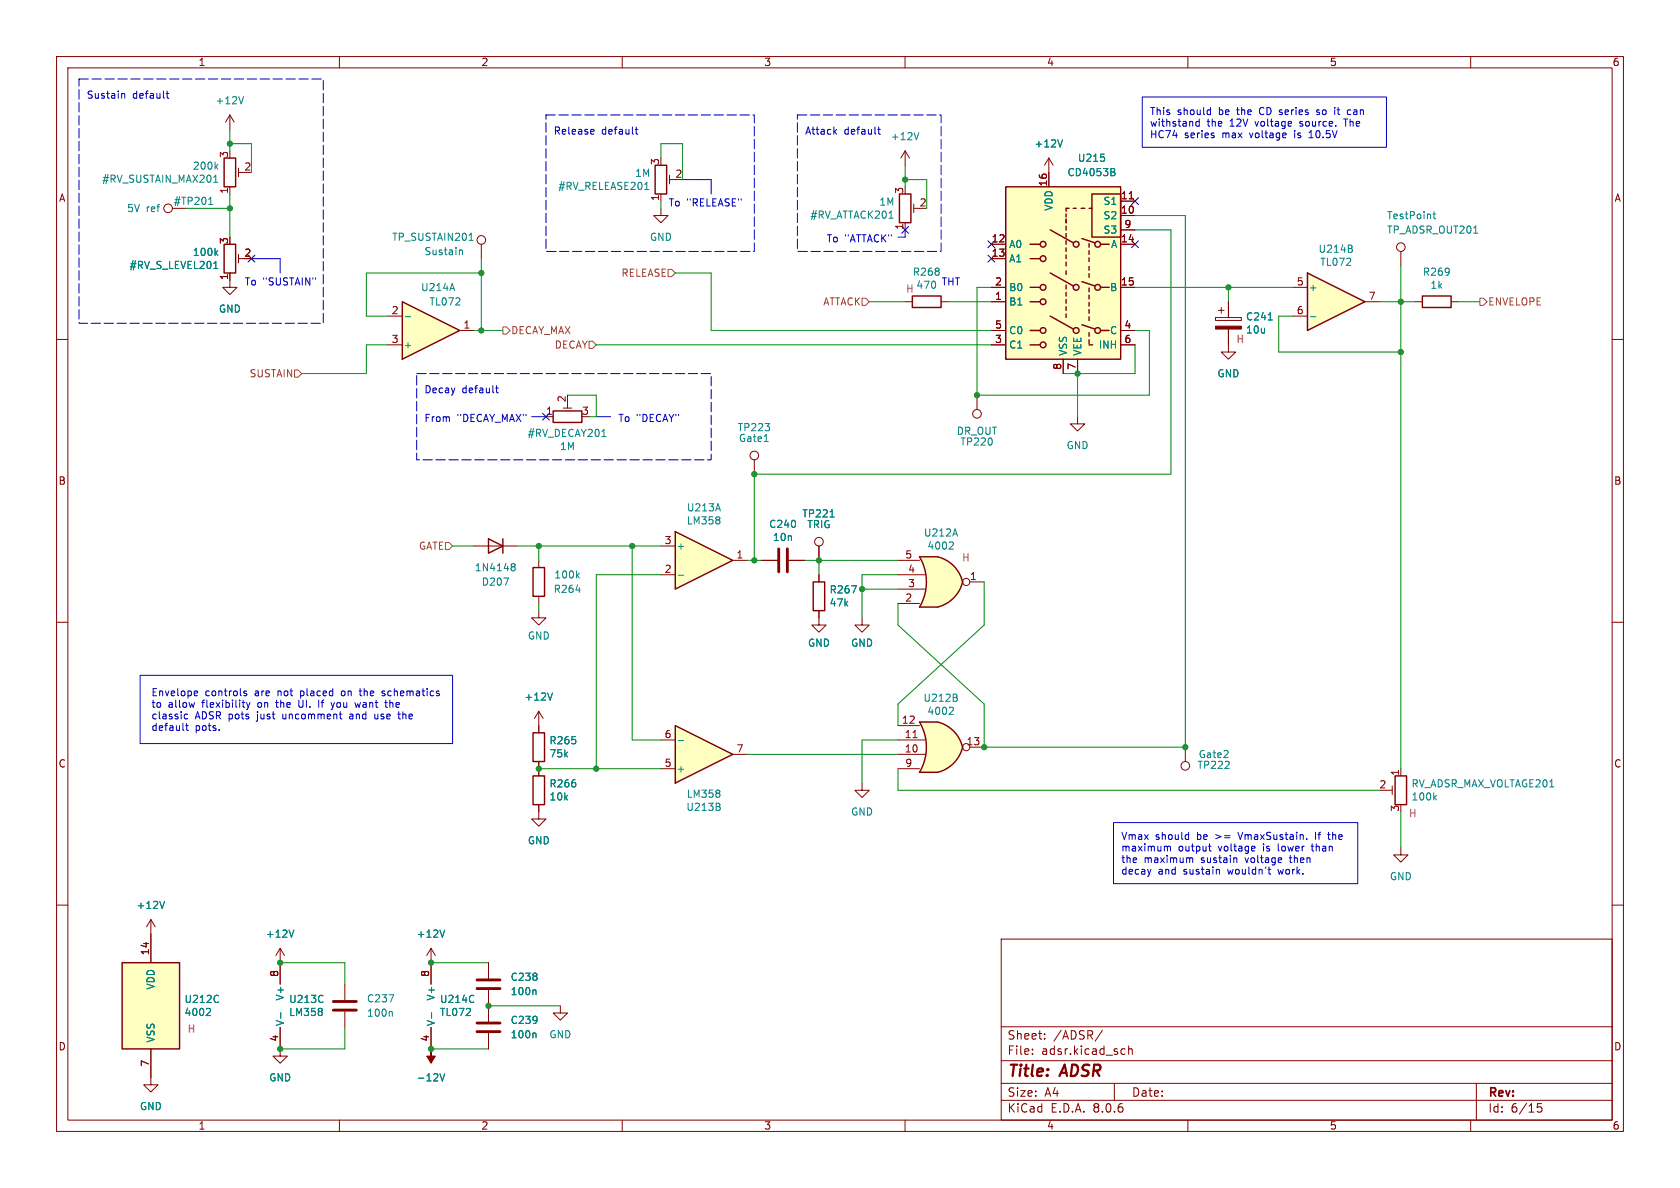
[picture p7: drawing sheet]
<svg xmlns="http://www.w3.org/2000/svg" width="297mm" height="210mm" viewBox="0 0 297 210" stroke-linecap="round" stroke-linejoin="round" font-family="sans-serif">
<g fill="none" stroke="#840000" stroke-width=".18">
<path d="M10 10h277v190h-277zM12 12h273v186h-273zM60 10v2M110 10v2M160 10v2M210 10v2M260 10v2M185.4 27.9l-.7 1.3M185.4 27.9v2.6M185.4 27.9l.8 1.3M10 60h2M160 53.3h1.3"/>
<path d="M166.4 53.3h1.2M285 60h2M172.7 69.9v2.5M190.5 73.7v1.2h1.3l-1.3 1.3-1.3-1.3h1.3M133.3 81.3v2.5M134.6 99.1h2.8M139.4 99.1h2.8M10 110h2M285 110h2M10 160h2M285 160h2M177 166h108v32h-108z"/>
<path d="M60 198v2M110 198v2M160 198v2M177 194.5h108M177 191.5h108M177 187.5h108M177 181.5h108M182.5 186.3v.1M182.5 185.5v.1M184.7 183.6v.1M184.7 182.8v.1M194.9 182.1l-1.3 2"/>
<path d="M197 191.5v3M198.5 185.4l.4 .1M198.9 186.3l-.4 .1M199.5 185.5l.2-.1 .4 .1 .1 .9M199.5 184.9v1.5M210 198v2M260 198v2M261 191.5v6.5M272.5 195.1h-.7l-.1 .7 .3-.1h.5l.1 .3-.1 .5-.2 .1-.6-.1"/>
<circle cx="172.7" cy="73.2" r=".76"/>
<circle cx="133.3" cy="80.5" r=".76"/>
</g>
<path d="M187.8 24.7l-.4 1.3M135.1 78h.7" fill="none" stroke="#008484" stroke-width=".18"/>
<path d="M161.3 52.3h5.1v2.1h-5.1z" fill="none" stroke="#840000" stroke-width=".25"/>
<path d="M137.7 97v4.1M139.2 97v4.1" fill="none" stroke="#840000" stroke-width=".51"/>
<path d="M119.4 94l10.1 5.1-10.1 5z" fill="#ffffc2"/>
<path d="M119.4 94l10.1 5.1-10.1 5z" fill="none" stroke="#840000" stroke-width=".25"/>
<path d="M116.8 96.5h2.6M129.5 99.1h2.6M116.8 101.6h2.6" fill="none" stroke="#840000" stroke-width=".18"/>
<path d="M126.9 89l.5 1.3M127.2 91.5v.3M127.2 92v.5M119.9 101.7h1" fill="none" stroke="#008484" stroke-width=".18"/>
<path d="M177.8 33h20.3v30.5h-20.3z" fill="#ffffc2"/>
<g fill="none" stroke="#840000" stroke-width=".25">
<path d="M115.8 29.2h2.1v5.1h-2.1zM159 34.3h2v5.1h-2zM177.8 33h20.3v30.5h-20.3zM188.5 37.8v.6M188.5 38.7v.7M189 36.8h-.5v.5M189.7 36.8h.5M191.1 36.8h.7M192.5 36.8h.5M193 34.3h5.1v7.6h-5.1zM182.1 58.4h1.8M182.1 50.8h1.8"/>
<path d="M182.1 43.2h1.8M182.1 53.3h1.8M182.1 45.7h1.8M185.7 55.9l4 2.3M185.7 48.3l4 2.2M185.7 40.6l4 2.3M188.5 40v.6M188.5 41.3v.6M188.5 42.5v.7M188.5 43.8v.7M188.5 45.1v.6M188.5 46.4v.6"/>
<path d="M188.5 47.9v.6M188.5 50.4v.7M188.5 51.7v.6M188.5 53v.6M188.5 54.2v.7M188.5 55.5v.6M191.3 57.4l2.2 .8M191.3 49.8l2.2 .7M191.3 42.2l2.2 .7M192.5 43.1v.6M192.5 44.3v.7M192.5 45.6v.6"/>
<path d="M192.5 47.1v.7M192.5 48.4v.6M192.5 50.9v.7M192.5 52.2v.6M192.5 53.5v.6M192.5 54.7v.7M192.5 56v.6M192.5 58.8v.6M194.6 58.4h1.5M194.6 50.8h1.5M194.6 43.2h1.5M97.8 72.6h5.1v2.1h-5.1z"/>
<path d="M182.1 61h1.8M192.5 61h.7M192.5 60.1v.6"/>
<circle cx="184.4" cy="43.2" r=".51"/>
<circle cx="184.4" cy="45.7" r=".51"/>
<circle cx="184.4" cy="58.4" r=".51"/>
<circle cx="184.4" cy="50.8" r=".51"/>
<circle cx="184.4" cy="53.3" r=".51"/>
<circle cx="190.2" cy="50.8" r=".51"/>
<circle cx="190.2" cy="43.2" r=".51"/>
<circle cx="190.2" cy="58.4" r=".51"/>
<circle cx="194.1" cy="58.4" r=".51"/>
<circle cx="194.1" cy="50.8" r=".51"/>
<circle cx="194.1" cy="43.2" r=".51"/>
<circle cx="184.4" cy="61" r=".51"/>
</g>
<g fill="none" stroke="#840000" stroke-width=".18">
<path d="M116.8 36.8v1.3h1.3l-1.3 1.3-1.2-1.3h1.2M116.8 34.3v1.3M118.4 31v1.5M118.4 31.8h1M160 26.7l-.7 1.2M160 26.7v2.5M160 39.4v1.2M160 26.7l.8 1.2M161.5 36.1v1.5M161.5 36.8h1.1M185.4 30.5v2.5M198.1 38.1h2.6"/>
<path d="M198.1 35.6h2.6M199.6 35.1h.8M175.3 53.3h2.5M175.3 43.2h2.5M175.3 45.7h2.5M175.3 50.8h2.5M175.3 58.4h2.5M198.1 43.2h2.6M198.1 50.8h2.6M198.1 58.4h2.6M198.1 40.6h2.6M96.5 73.7h1.3"/>
<path d="M99.6 72.1h1.5M100.3 71.1v1M175.3 61h2.5M188 63.5v2.5M190.5 63.5v2.5M198.1 61h2.6"/>
</g>
<path d="M114 33.5h.7M157.2 38.6h.7M162.4 23.4l-.4 1.3M195.2 27.9v.5M196.8 29.8l.3 .2-.3 .4 .3 .1v.3l-.2 .3h-.5M106.4 77.2h.7" fill="none" stroke="#008484" stroke-width=".18"/>
<path d="M165.8 127.6a6 6 0 0 1 4.4 4.5l-5.9 1.4z" fill="#ffffc2" stroke="#ffffc2" stroke-width=".18"/>
<path d="M162.6 127.6h3.1M162.6 136.5h3.1" fill="none" stroke="#ffffc2" stroke-width=".18"/>
<path d="M162.6 127.6h3.1v8.9h-3.1a8.8 8.8 0 0 0 0-8.9z" fill="#ffffc2"/>
<path d="M164.3 130.6l5.9 1.5a6.1 6.1 0 0 1-4.4 4.4z" fill="#ffffc2" stroke="#ffffc2" stroke-width=".18"/>
<path d="M165.7 127.6h-3.1a8.7 8.7 0 0 1 0 8.9h3.1M165.8 127.6a6 6 0 0 1 4.4 4.5M170.2 132.1a6.1 6.1 0 0 1-4.4 4.4" fill="none" stroke="#840000" stroke-width=".25"/>
<g fill="none" stroke="#840000" stroke-width=".18">
<path d="M85.1 43.2v2.5M158.7 133.4h4.9M158.7 130.8h4.9M158.7 128.3h3.9M158.7 135.9h3.9M161.4 130.4h.7M171.4 132.1h2.6"/>
<circle cx="85.1" cy="42.4" r=".76"/>
<circle cx="170.8" cy="132.1" r=".63"/>
</g>
<path d="M81.3 44.2h.4l.1 .8M82.9 42.5h.8M168.3 125l.2 .3v.3l-.7 .7h.7M168.9 123.3l.3 .2v.4l-.2 .1M169.1 122.8l.1 .1-.1 .3" fill="none" stroke="#008484" stroke-width=".18"/>
<path d="M71.1 53.3l10.2 5.1-10.2 5.1z" fill="#ffffc2"/>
<path d="M39.6 43.2h2.1v5.1h-2.1zM71.1 53.3l10.2 5.1-10.2 5.1zM143.8 102.9h2v5.1h-2z" fill="none" stroke="#840000" stroke-width=".25"/>
<path d="M40.6 48.3v1.2M42.2 45v1.5M42.2 45.7h1M68.6 55.9h2.5M81.3 58.4h2.5M68.6 61h2.5M144.8 101.6v1.3M144.8 108v1.2" fill="none" stroke="#840000" stroke-width=".18"/>
<path d="M37.8 47.5h.7M38 46.4l.1-.2v1.3M38.1 44.7l.4 .5M38.5 44.3l-.5 .5M71.6 56h1M79.9 50.1l.5 1.3M150.5 103.6h.9l-.6 1.2" fill="none" stroke="#008484" stroke-width=".18"/>
<path d="M165.8 98.4a6 6 0 0 1 4.4 4.5l-5.9 1.4z" fill="#ffffc2" stroke="#ffffc2" stroke-width=".18"/>
<path d="M162.6 98.4h3.1M162.6 107.3h3.1" fill="none" stroke="#ffffc2" stroke-width=".18"/>
<path d="M162.6 98.4h3.1v8.9h-3.1a8.8 8.8 0 0 0 0-8.9z" fill="#ffffc2"/>
<path d="M164.3 101.4l5.9 1.5a6.1 6.1 0 0 1-4.4 4.4z" fill="#ffffc2" stroke="#ffffc2" stroke-width=".18"/>
<path d="M39.6 27.9h2.1v5.1h-2.1zM165.7 98.4h-3.1a8.7 8.7 0 0 1 0 8.9h3.1M165.8 98.4a6 6 0 0 1 4.4 4.5M170.2 102.9a6.1 6.1 0 0 1-4.4 4.4" fill="none" stroke="#840000" stroke-width=".25"/>
<g fill="none" stroke="#840000" stroke-width=".18">
<path d="M40.6 20.3l-.7 1.3M40.6 20.3v2.6M40.6 33v1.3M40.6 20.3l.8 1.3M42.2 29.7v1.5M42.2 30.5h1M40.6 49.5v1.3h1.3l-1.3 1.3-1.2-1.3h1.2M158.7 99.1h3.9M144.8 109.2v1.3h1.2l-1.2 1.3-1.3-1.3h1.3M152.4 109.2v1.3h1.3l-1.3 1.3-1.3-1.3h1.3M158.7 106.7h3.9M158.7 104.1h4.9"/>
<path d="M158.7 101.6h4.9M171.4 102.9h2.6M152.4 138.4v1.3h1.3l-1.3 1.3-1.3-1.3h1.3"/>
<circle cx="29.7" cy="36.8" r=".76"/>
<circle cx="170.8" cy="102.9" r=".63"/>
</g>
<path d="M43.1 17.1l-.5 1.3M36.9 36.1h.7M37 35.2l.3-.3v1.2M37.8 32.2h.7M38 31.1l.1-.1v1.2M38.1 29.4l.4 .5M38.5 29.1l-.5 .5M168.3 95.8l.2 .2v.3l-.7 .8h.7M168.8 93.5l.5 1.3" fill="none" stroke="#008484" stroke-width=".18"/>
<path d="M119.4 128.3l10.1 5.1-10.1 5z" fill="#ffffc2"/>
<path d="M119.4 128.3l10.1 5.1-10.1 5z" fill="none" stroke="#840000" stroke-width=".25"/>
<path d="M116.8 135.9h2.6M116.8 130.8h2.6M129.5 133.4h2.6" fill="none" stroke="#840000" stroke-width=".18"/>
<path d="M119.9 130.9h1M127.2 139.8v.3M127 142.6l.3 .2v.3l-.2 .2M127.2 142l.1 .2-.1 .3M127.2 140.3v.5" fill="none" stroke="#008484" stroke-width=".18"/>
<path d="M231.1 48.3l10.2 5-10.2 5.1z" fill="#ffffc2"/>
<path d="M231.1 48.3l10.2 5-10.2 5.1zM251.5 52.3h5v2.1h-5z" fill="none" stroke="#840000" stroke-width=".25"/>
<g fill="none" stroke="#840000" stroke-width=".18">
<path d="M214.9 56.1h4.6v.5h-4.6zM215.4 54.9h1M215.9 54.4v1M217.2 58.2v4h1.2l-1.2 1.3-1.3-1.3h1.3M217.2 53.3v2.8M228.6 50.8h2.5M228.6 55.9h2.5M241.3 53.3h2.5M247.6 44.5v2.5M250.2 53.3h1.3M256.5 53.3h1.3M144.8 96.5v2.6"/>
<circle cx="247.6" cy="43.7" r=".76"/>
<circle cx="144.8" cy="95.8" r=".76"/>
</g>
<path d="M253.3 37.8h.5M253.5 37.4v1.1l.3 .2M224.2 56.6h.7M231.7 56h.9M238.8 43.9l.3 .3-.1 .3-.1 .1M238.9 43.4l.1 .2-.1 .3M260.5 41.2h.7M146.7 91.4h.8" fill="none" stroke="#008484" stroke-width=".18"/>
<path d="M214.9 57.7h4.6v.5h-4.6z" fill="#840000" stroke="#840000" stroke-width=".18"/>
<path d="M21.6 170.2h10.1v15.2h-10.1z" fill="#ffffc2"/>
<path d="M86.4 95.3l2.5 1.2-2.5 1.3zM88.9 95.3v2.5M94.2 100.3h2.1v5.1h-2.1zM94.2 137.2h2.1v5h-2.1zM94.2 129.5h2.1v5.1h-2.1zM246.6 137.2h2.1v5h-2.1zM21.6 170.2h10.1v15.2h-10.1z" fill="none" stroke="#840000" stroke-width=".25"/>
<g fill="none" stroke="#840000" stroke-width=".18">
<path d="M185.4 30.5v2.5M198.1 38.1h2.6M198.1 35.6h2.6M199.6 35.1h.8M40.6 48.3v1.2M175.3 53.3h2.5M175.3 43.2h2.5M175.3 45.7h2.5M175.3 50.8h2.5M175.3 58.4h2.5M198.1 43.2h2.6M198.1 50.8h2.6"/>
<path d="M198.1 58.4h2.6M198.1 40.6h2.6M217.2 53.3v2.8M217.2 58.2v2.8M175.3 61h2.5M188 63.5v2.5M190.5 63.5v2.5M198.1 61h2.6M83.8 96.5h7.6M95.2 99.1v1.2M134.6 99.1h2.8M139.4 99.1h2.8"/>
<path d="M144.8 96.5v2.6M95.2 108v1.2h1.3l-1.3 1.3-1.2-1.3h1.2M95.2 105.4v1.3M144.8 101.6v1.3M144.8 108v1.2M95.2 125.7v3.8M95.2 134.6v2.6M95.2 125.7l-.7 1.3M95.2 125.7l.8 1.3M209.5 132.1v2.5M245.1 139.7h1M246.1 138.9v1.6"/>
<path d="M247.6 135.9v1.3M95.2 142.2v2.6h1.3l-1.3 1.3-1.2-1.3h1.2M247.6 149.9v1.2h1.3l-1.3 1.3-1.2-1.3h1.2M26.7 162.6v7.6M26.7 162.6l-.8 1.2M26.7 162.6l.7 1.2M49.5 167.6v6.4M49.5 167.6l-.7 1.3M49.5 167.6l.8 1.3M61 174v2.8M61 178.8v2.8M76.2 167.6v6.4"/>
<path d="M76.2 167.6l-.8 1.3M76.2 167.6l.8 1.3M86.4 170.2v2.8M86.4 175v5.6M99.1 177.8v1.3h1.2l-1.2 1.2-1.3-1.2h1.3M26.7 185.4v6.4h1.2l-1.2 1.2-1.3-1.2h1.3M49.5 181.6v5.1h1.3l-1.3 1.3-1.2-1.3h1.2M76.2 181.6v3.8M86.4 182.6v2.8"/>
<circle cx="209.5" cy="135.4" r=".76"/>
</g>
<g fill="none" stroke="#008484" stroke-width=".18">
<path d="M187.8 24.7l-.4 1.3M195.2 27.9v.5M196.8 29.8l.3 .2-.3 .4 .3 .1v.3l-.2 .3h-.5M37.8 47.5h.7M38 46.4l.1-.2v1.3M38.1 44.7l.4 .5M38.5 44.3l-.5 .5M224.2 56.6h.7M90.5 99.7l.3-.1 .2 .2 .1 .1-.3 .3M146.7 91.4h.8M89.1 102.2h.8l-.5 1.2M90.5 100.1l.1 .1"/>
<path d="M90.6 100.2h.2M90.6 100.2h-.1M90.8 100.2l.3 .2-.1 .4-.2 .1-.3-.1M101.8 104.3h.8M102.1 101.7l.3 .5M102.4 101.3l-.5 .5M150.5 103.6h.9l-.6 1.2M97.7 122.5l-.5 1.3M29.1 159.3l-.4 1.3M253.6 140.9l.4 .5M254 140.6l-.5 .5M37 178.3l.2 .2v.3l-.8 .7h.8"/>
<path d="M38.5 176l.1 .1M38.6 177.1l-.1 .1M49.6 179v1M51.9 164.4l-.4 1.3M56.9 178.4v.3M56.9 178.9v.5M57 176l.1 .1M57.1 177.1l-.1 .1M68.8 175.8h.8l-.5 1.3M69.2 178.8l.2 .2v.6M76.3 179v1M78.6 164.4l-.4 1.3"/>
<path d="M83.7 176l.1 .1M83.8 177.1l-.1 .1M94.6 175l.2 .2v.6M77.8 189.8l.4 1.3 .4-1.3M94.6 182.6l.2 .2v.7"/>
</g>
<path d="M76.2 185.4v1.3h.8l-.8 1.3-.8-1.3h.8z" fill="#840000" stroke="#840000" stroke-width=".18"/>
<path d="M58.9 178.6h4.1M58.9 177h4.1M84.3 174.8h4.1M84.3 173.2h4.1M84.3 182.4h4.1M84.3 180.8h4.1" fill="none" stroke="#840000" stroke-width=".51"/>
<path d="M88.9 57.8h.6l.7 .6-.7 .7h-.6zM118.1 47.6h.6l.7 .7-.7 .6h-.6zM152.4 52.7h.6l.7 .6-.7 .7h-.6zM261.6 52.7h.7l.6 .6-.6 .7h-.7zM52.1 65.4h.6l.6 .6-.6 .7h-.6zM104.1 60.3h.7l.6 .7-.6 .6h-.7zM78.7 95.9h.7l.6 .6-.6 .7h-.7z" fill="none" stroke="#848400" stroke-width=".18"/>
<g fill="none" stroke="#0000c2" stroke-width=".18">
<path d="M21.6 16.6h.4l.1 .8M29.4 16.5h.5M29.6 16.1v1.1l.3 .2M201.9 17.1h43.2v8.9h-43.2zM213.6 19.4l.4 .1M214 19v1.3M233.1 19.4l-.3 .2v.2h.3M236.4 19.4h.5M238.4 19.4l.4 .1M104.6 22.9h.4v.3l-.6 .1M105 23.7h-.4M112.3 22.9h.5"/>
<path d="M112.5 22.4v1.1l.3 .2M120.6 31.8h5.1v2.5M147.5 23.2l.4 .5M147.9 22.9l-.5 .5M155.2 22.9h.4M155.3 22.4v1.1l.3 .2M212 21v1.3M212 21.5h-.4l-.2 .2 .1 .5h.5M214 20.2l-.4 .1M214.6 24v.3M231.4 24.4h.7M231.7 23.3l-.3 .1"/>
<path d="M232.8 20.2l.3 .1M238.8 20.2l-.4 .1M44.4 45.7h5.1v2.6M160 40.6v1.3h-1.3M87.6 68.6h.5M87.8 68.2v1.1l.3 .1M94 73.7h2.5M105.4 73.7h2.5M24.8 119.4h55.2v12h-55.2zM32.8 128.3h.5M33 127.9v1l.3 .2M33.2 126.3l-.4-.1-.2 .3 .1 .5h.5"/>
<path d="M34.4 124.2l-.3 .8M34.5 122.1l.4 .1v.2l-.6 .2M34.9 122.9l-.4 .1M38.7 129v.1M42.8 124.2h.5M43 125h.3M43.6 122.2l-.3-.1-.2 .2 .1 .2 .4 .1v.3h-.5M43.6 124.2l.3 .8M43.9 125l-.1 .3M44.2 124.2l-.3 .8M52.8 123.8v1l.3 .2M56.3 123.8v1.2"/>
<path d="M58.5 124.2l.3 .8M58.8 125l-.1 .3M59.1 124.2l-.3 .8M60 126.2h.5M60.2 127l.3 .1M60.5 122.2l-.2 .2 .2 .5M62 126.2l-.2 .1M62 126.6l-.2 .2 .2 .3M63.5 122.1h.5M63.7 121.7v1.1l.3 .2M63.7 124.2l-.2 .8-.3-.6-.2 .6M66.3 126.2v.7l.3 .2"/>
<path d="M68 122.2l-.3-.1-.2 .3 .6 .4M68 124.2h.5M68.1 122.8l-.2 .2-.4-.1M68.4 125h.1M68.9 123.8v1.2M69.1 124.2l-.2 .1M70.3 126.2h.5M70.5 125.8v1.1l.3 .2M196.8 145.4h43.2v10.8h-43.2zM203.5 153.7l-.3 .8M206.2 149.6l.2 .2M206.4 149.8v.6"/>
<path d="M206.4 149.8l.2-.2 .3 .1v.7M209.8 147.5l.3 .1M210.1 147.1v1.3M210.1 148.3l-.3 .1M210.4 151.7h.4l.1 .8M213.6 149.6h.5M213.8 149.2v1.1l.3 .1M215.4 153.7l.2 .2v.6M218.5 151.6l.2 .2v.7M218.8 147.1l.5 1.3M221.7 149.6l.2 .3-.6 .1M221.8 150.4h-.1"/>
<path d="M224.2 153.7h.4M224.3 154.3l.3 .2M231 148.3v.1M231.8 149.6h.5M232 149.2v1.2M232.6 147.1v1.3M234.7 147.5h.5M234.9 147.1v1.1l.3 .2"/>
</g>
<path d="M14 14h43.1v43.2h-43.1zM96.5 20.3h36.8v24.2h-36.8zM141 20.3h25.4v24.2h-25.4zM73.7 66h52v15.3h-52z" fill="none" stroke="#0000c2" stroke-width=".18" stroke-dasharray="1.7 .6"/>
<g fill="none" stroke="#008400" stroke-width=".18">
<path d="M33 36.8h7.6M40.6 22.9v3.8M40.6 34.3v7.6M40.6 25.4h3.8v5.1M116.8 27.9v-2.5h3.8v6.4M116.8 35.6v1.2M160 29.2v3.8M160 31.8h3.8v5M200.7 38.1h8.8v94h-35.5v-7.6l-15.3-14v-3.8M83.8 58.4h5.1M85.1 48.3h-20.3v7.6h3.8M85.1 45.7v12.7"/>
<path d="M119.4 48.3h6.3v10.1h49.6M153.7 53.3h6.3M167.6 53.3h7.7M175.3 50.8h-2.6v19.1h30.5v-11.5h-2.5M200.7 40.6h6.3v43.2h-73.7v15.3M200.7 50.8h27.9M217.2 50.8v2.5M228.6 55.9h-2.5v6.3h21.5M243.8 53.3h6.4M247.6 47v88.9M257.8 53.3h3.8M68.6 61h-3.8v5h-11.5"/>
<path d="M100.3 69.9h5.1v3.8h-1.3M105.4 61h69.9M190.5 66v7.7M200.7 61v5h-12.7M80 96.5h3.8M91.4 96.5h25.4M95.2 96.5v2.6M111.8 96.5v34.3h5M132.1 99.1h2.5M142.2 99.1h16.5M144.8 99.1v2.5M95.2 106.7v1.3"/>
<path d="M116.8 101.6h-11.4v34.3M152.4 104.1h6.3M158.7 101.6h-6.3v7.6M174 102.9v7.6l-15.3 14v3.8M95.2 135.9h21.6M132.1 133.4h26.6M158.7 130.8h-6.3v7.6M158.7 135.9v3.8h85.1M247.6 143.5v6.4M49.5 170.2h11.5v3.8M76.2 170.2h10.2M86.4 177.8h12.7"/>
<path d="M61 181.6v3.8h-11.5M76.2 185.4h10.2"/>
</g>
<g fill="none" stroke="#000084" stroke-width=".18">
<path d="M200.1 35l1.2 1.2M201.3 35l-1.2 1.2M43.8 45.1l1.3 1.2M45.1 45.1l-1.3 1.2M159.4 40l1.2 1.2M160.6 40l-1.2 1.2M174.7 45.1l1.2 1.2M174.7 42.6l1.2 1.2M175.9 45.1l-1.2 1.2M175.9 42.6l-1.2 1.2M200.1 42.6l1.2 1.2M201.3 42.6l-1.2 1.2"/>
<path d="M95.9 73.1l1.2 1.2M97.1 73.1l-1.2 1.2"/>
</g>
<g fill="#008400" stroke="#008400" stroke-width=".18">
<circle cx="133.3" cy="99.1" r=".46"/>
<circle cx="133.3" cy="83.8" r=".46"/>
<circle cx="152.4" cy="104.1" r=".46"/>
<circle cx="172.7" cy="69.9" r=".46"/>
<circle cx="144.8" cy="99.1" r=".46"/>
<circle cx="49.5" cy="185.4" r=".46"/>
<circle cx="105.4" cy="135.9" r=".46"/>
<circle cx="95.2" cy="135.9" r=".46"/>
<circle cx="76.2" cy="170.2" r=".46"/>
<circle cx="76.2" cy="185.4" r=".46"/>
<circle cx="111.8" cy="96.5" r=".46"/>
<circle cx="49.5" cy="170.2" r=".46"/>
<circle cx="86.4" cy="177.8" r=".46"/>
<circle cx="174" cy="132.1" r=".46"/>
<circle cx="247.6" cy="62.2" r=".46"/>
<circle cx="209.5" cy="132.1" r=".46"/>
<circle cx="247.6" cy="53.3" r=".46"/>
<circle cx="40.6" cy="25.4" r=".46"/>
<circle cx="40.6" cy="36.8" r=".46"/>
<circle cx="95.2" cy="96.5" r=".46"/>
<circle cx="85.1" cy="58.4" r=".46"/>
<circle cx="85.1" cy="48.3" r=".46"/>
<circle cx="217.2" cy="50.8" r=".46"/>
<circle cx="160" cy="31.8" r=".46"/>
<circle cx="190.5" cy="66" r=".46"/>
</g>
<g font-size="2.8" fill="#840000">
<text x="178" y="190.9">Title:</text>
<text x="187.7" y="190.9">ADSR</text>
</g>
<g font-size="2.1" fill="#840000">
<text x="178" y="184">Sheet:</text>
<text x="186.2" y="184">/ADSR/</text>
<text x="178" y="186.7">File:</text>
<text x="184.1" y="186.7">adsr.kicad_sch</text>
<text x="178" y="196.9">KiCad</text>
<text x="178" y="194.1">Size:</text>
<text x="184.7" y="194.1">A4</text>
<text x="185.7" y="196.9">E.D.A.</text>
<text x="193.3" y="196.9">8.0.6</text>
<text x="200" y="194.1">Date:</text>
<text x="263" y="194.3">Rev:</text>
<text x="263" y="196.9">Id:</text>
<text x="267.1" y="196.9">6/15</text>
</g>
<g font-size="1.8" fill="#840000">
<text x="35" y="11.9">1</text>
<text x="85" y="11.9">2</text>
<text x="135" y="11.9">3</text>
<text x="185" y="11.9">4</text>
<text x="235" y="11.9">5</text>
<text x="285" y="11.9">6</text>
<text x="40.4" y="28" transform="rotate(-90 40.4 28)">3</text>
<text x="116.6" y="29.3" transform="rotate(-90 116.6 29.3)">3</text>
<text x="10.3" y="35.9">A</text>
<text x="40.4" y="34.4" transform="rotate(-90 40.4 34.4)">1</text>
<text x="43.1" y="30.2">2</text>
<text x="116.6" y="35.6" transform="rotate(-90 116.6 35.6)">1</text>
<text x="119.3" y="31.5">2</text>
<text x="159.8" y="34.4" transform="rotate(-90 159.8 34.4)">3</text>
<text x="185.2" y="33.1" transform="rotate(-90 185.2 33.1)">16</text>
<text x="198.1" y="35.3">11</text>
<text x="285.3" y="35.9">A</text>
<text x="159.8" y="40.7" transform="rotate(-90 159.8 40.7)">1</text>
<text x="162.5" y="36.6">2</text>
<text x="198.1" y="37.8">10</text>
<text x="198.7" y="40.4">9</text>
<text x="40.4" y="43.3" transform="rotate(-90 40.4 43.3)">3</text>
<text x="43.1" y="45.5">2</text>
<text x="175.2" y="42.9">12</text>
<text x="175.2" y="45.5">13</text>
<text x="198.1" y="42.9">14</text>
<text x="40.4" y="49.6" transform="rotate(-90 40.4 49.6)">1</text>
<text x="175.8" y="53.1">1</text>
<text x="175.8" y="50.5">2</text>
<text x="198.1" y="50.5">15</text>
<text x="229.2" y="50.5">5</text>
<text x="241.9" y="53.1">7</text>
<text x="69.1" y="55.6">2</text>
<text x="81.8" y="58.2">1</text>
<text x="175.8" y="58.2">5</text>
<text x="198.7" y="58.2">4</text>
<text x="229.2" y="55.6">6</text>
<text x="69.1" y="60.7">3</text>
<text x="175.8" y="60.7">3</text>
<text x="187.7" y="65.5" transform="rotate(-90 187.7 65.5)">8</text>
<text x="190.2" y="65.5" transform="rotate(-90 190.2 65.5)">7</text>
<text x="198.7" y="60.7">6</text>
<text x="100.1" y="71.2" transform="rotate(-90 100.1 71.2)">2</text>
<text x="96.4" y="73.4">1</text>
<text x="102.8" y="73.4">3</text>
<text x="10.3" y="85.9">B</text>
<text x="285.3" y="85.9">B</text>
<text x="117.4" y="101.3">2</text>
<text x="117.4" y="96.3">3</text>
<text x="130.1" y="98.8">1</text>
<text x="159.9" y="98.8">5</text>
<text x="160.5" y="101.3">4</text>
<text x="159.9" y="106.4">2</text>
<text x="160.5" y="103.9">3</text>
<text x="171.4" y="102.6">1</text>
<text x="117.4" y="130.6">6</text>
<text x="159.3" y="128">12</text>
<text x="159.9" y="130.6">11</text>
<text x="170.8" y="131.8">13</text>
<text x="10.3" y="135.9">C</text>
<text x="117.4" y="135.6">5</text>
<text x="130.1" y="133.1">7</text>
<text x="159.9" y="133.1">10</text>
<text x="159.9" y="135.6">9</text>
<text x="247.4" y="137.2" transform="rotate(-90 247.4 137.2)">1</text>
<text x="285.3" y="135.9">C</text>
<text x="243.8" y="139.4">2</text>
<text x="247.4" y="143.6" transform="rotate(-90 247.4 143.6)">3</text>
<text x="26.4" y="169" transform="rotate(-90 26.4 169)">14</text>
<text x="49.3" y="172.8" transform="rotate(-90 49.3 172.8)">8</text>
<text x="75.9" y="172.8" transform="rotate(-90 75.9 172.8)">8</text>
<text x="10.3" y="185.9">D</text>
<text x="49.3" y="184.2" transform="rotate(-90 49.3 184.2)">4</text>
<text x="75.9" y="184.2" transform="rotate(-90 75.9 184.2)">4</text>
<text x="285.3" y="185.9">D</text>
<text x="26.4" y="188.7" transform="rotate(-90 26.4 188.7)">7</text>
<text x="35" y="199.9">1</text>
<text x="85" y="199.9">2</text>
<text x="135" y="199.9">3</text>
<text x="185" y="199.9">4</text>
<text x="235" y="199.9">5</text>
<text x="285" y="199.9">6</text>
</g>
<g font-size="1.8" fill="#0000c2">
<text x="15.2" y="17.5">Sustain</text>
<text x="23.4" y="17.5">default</text>
<text x="97.8" y="23.9">Release</text>
<text x="106.3" y="23.9">default</text>
<text x="142.2" y="23.9">Attack</text>
<text x="149.2" y="23.9">default</text>
<text x="203.2" y="20.4">This</text>
<text x="203.2" y="22.5">withstand</text>
<text x="208.1" y="20.4">should</text>
<text x="213.4" y="22.5">the</text>
<text x="215.6" y="20.4">be</text>
<text x="217.5" y="22.5">12V</text>
<text x="219" y="20.4">the</text>
<text x="222.2" y="22.5">voltage</text>
<text x="223.1" y="20.4">CD series</text>
<text x="230.3" y="22.5">source.</text>
<text x="233.6" y="20.4">so</text>
<text x="237" y="20.4">it</text>
<text x="238.3" y="22.5">The</text>
<text x="239.5" y="20.4">can</text>
<text x="203.2" y="24.5">HC74</text>
<text x="209.4" y="24.5">series</text>
<text x="216.2" y="24.5">max</text>
<text x="221.2" y="24.5">voltage</text>
<text x="229.3" y="24.5">is</text>
<text x="232.1" y="24.5">10.5V</text>
<text x="118.1" y="36.6">To &quot;RELEASE&quot;</text>
<text x="146" y="42.9">To &quot;ATTACK&quot;</text>
<text x="43.2" y="50.6">To &quot;SUSTAIN&quot;</text>
<text x="166.4" y="50.6">THT</text>
<text x="74.9" y="69.6">Decay</text>
<text x="81.7" y="69.6">default</text>
<text x="74.9" y="74.7">From</text>
<text x="80.8" y="74.7">&quot;DECAY_MAX&quot;</text>
<text x="109.2" y="74.7">To &quot;DECAY&quot;</text>
<text x="26.7" y="123.2">Envelope</text>
<text x="26.7" y="125.2">to</text>
<text x="29.7" y="125.2">allow</text>
<text x="35.8" y="125.2">flexibility</text>
<text x="36.2" y="123.2">controls</text>
<text x="45.2" y="123.2">are</text>
<text x="45.8" y="125.2">on</text>
<text x="49.3" y="125.2">the</text>
<text x="49.4" y="123.2">not</text>
<text x="53.4" y="125.2">UI.</text>
<text x="53.5" y="123.2">placed</text>
<text x="57.2" y="125.2">If</text>
<text x="59.7" y="125.2">you</text>
<text x="61" y="123.2">on</text>
<text x="64.1" y="125.2">want</text>
<text x="64.5" y="123.2">the</text>
<text x="68.6" y="123.2">schematics</text>
<text x="69.6" y="125.2">the</text>
<text x="26.7" y="127.2">classic</text>
<text x="26.7" y="129.3">default</text>
<text x="34.5" y="129.3">pots.</text>
<text x="34.5" y="127.2">ADSR pots</text>
<text x="45.7" y="127.2">just</text>
<text x="50.4" y="127.2">uncomment</text>
<text x="62.5" y="127.2">and</text>
<text x="67.1" y="127.2">use</text>
<text x="71.5" y="127.2">the</text>
<text x="198.1" y="148.6">Vmax</text>
<text x="204.2" y="148.6">should</text>
<text x="211.7" y="148.6">be</text>
<text x="215.1" y="148.6">&gt;=</text>
<text x="219.4" y="148.6">VmaxSustain.</text>
<text x="233.2" y="148.6">If</text>
<text x="235.7" y="148.6">the</text>
<text x="198.1" y="150.6">maximum</text>
<text x="198.1" y="152.6">the</text>
<text x="198.1" y="154.7">decay</text>
<text x="202.3" y="152.6">maximum</text>
<text x="204.7" y="154.7">and</text>
<text x="208.3" y="150.6">output</text>
<text x="209.4" y="154.7">sustain</text>
<text x="212.4" y="152.6">sustain</text>
<text x="215.5" y="150.6">voltage</text>
<text x="217.4" y="154.7">wouldn't</text>
<text x="220.4" y="152.6">voltage</text>
<text x="223.6" y="150.6">is</text>
<text x="226.4" y="150.6">lower</text>
<text x="226.4" y="154.7">work.</text>
<text x="228.5" y="152.6">then</text>
<text x="232.6" y="150.6">than</text>
</g>
<g font-size="1.8" fill="#008484">
<text x="38" y="18.6">+12V</text>
<text x="157.4" y="25">+12V</text>
<text x="182.8" y="26.3">+12V</text>
<text x="190.5" y="28.8">U215</text>
<text x="18" y="32.5">#RV_SUSTAIN_MAX201</text>
<text x="34" y="30.2">200k</text>
<text x="98.6" y="33.8">#RV_RELEASE201</text>
<text x="112.2" y="31.5">1M</text>
<text x="188.6" y="31.3">CD4053B</text>
<text x="22.4" y="37.7">5V</text>
<text x="25.8" y="37.7">ref</text>
<text x="30.6" y="36.4">#TP201</text>
<text x="143.2" y="38.9">#RV_ATTACK201</text>
<text x="155.4" y="36.6">1M</text>
<text x="186.3" y="37.4" transform="rotate(-90 186.3 37.4)">VDD</text>
<text x="195" y="39">S2</text>
<text x="195" y="36.4">S1</text>
<text x="195" y="41.5">S3</text>
<text x="245.1" y="39">TestPoint</text>
<text x="245.1" y="41.5">TP_ADSR_OUT201</text>
<text x="22.8" y="47.8">#RV_S_LEVEL201</text>
<text x="34" y="45.4">100k</text>
<text x="69.2" y="42.8">TP_SUSTAIN201</text>
<text x="74.9" y="45.3">Sustain</text>
<text x="114.8" y="42.8">GND</text>
<text x="178.3" y="44">A0</text>
<text x="178.3" y="46.6">A1</text>
<text x="196.3" y="44">A</text>
<text x="233" y="44.9">U214B</text>
<text x="233.3" y="47.2">TL072</text>
<text x="74.3" y="51.7">U214A</text>
<text x="161.3" y="48.9">R268</text>
<text x="161.9" y="51.3">470</text>
<text x="178.3" y="51.7">B0</text>
<text x="196.1" y="51.7">B</text>
<text x="231.3" y="51.7">+</text>
<text x="251.4" y="48.9">R269</text>
<text x="252.8" y="51.3">1k</text>
<text x="38.6" y="55.5">GND</text>
<text x="75.8" y="54.2">TL072</text>
<text x="178.3" y="54.2">B1</text>
<text x="178.3" y="59.3">C0</text>
<text x="196.1" y="59.3">C</text>
<text x="220.2" y="56.8">C241</text>
<text x="220.2" y="59.2">10u</text>
<text x="71.2" y="61.8">+</text>
<text x="178.3" y="61.8">C1</text>
<text x="188.8" y="63" transform="rotate(-90 188.8 63)">VSS</text>
<text x="191.4" y="63" transform="rotate(-90 191.4 63)">VEE</text>
<text x="194.1" y="61.8">INH</text>
<text x="215.1" y="66.9">GND</text>
<text x="93.2" y="77.4">#RV_DECAY201</text>
<text x="130.3" y="76.4">TP223</text>
<text x="169.1" y="77.1">DR_OUT</text>
<text x="98.9" y="79.8">1M</text>
<text x="130.5" y="78.3">Gate1</text>
<text x="169.7" y="79">TP220</text>
<text x="188.5" y="79.6">GND</text>
<text x="121.3" y="92.9">LM358</text>
<text x="121.3" y="90.6">U213A</text>
<text x="135.9" y="93.5">C240</text>
<text x="136.5" y="95.8">10n</text>
<text x="141.7" y="91.7">TP221</text>
<text x="142.6" y="93.6">TRIG</text>
<text x="163.2" y="95">U212A</text>
<text x="83.8" y="101.2">1N4148</text>
<text x="119.5" y="97.4">+</text>
<text x="163.8" y="97.4">4002</text>
<text x="85.1" y="103.7">D207</text>
<text x="97.8" y="105">R264</text>
<text x="97.9" y="102.5">100k</text>
<text x="146.6" y="105.1">R267</text>
<text x="146.6" y="107.4">47k</text>
<text x="93.2" y="113.3">GND</text>
<text x="142.7" y="114.5">GND</text>
<text x="150.4" y="114.5">GND</text>
<text x="92.6" y="124.1">+12V</text>
<text x="163.2" y="124.3">U212B</text>
<text x="97" y="131.8">R265</text>
<text x="163.8" y="126.6">4002</text>
<text x="97" y="134.1">75k</text>
<text x="119.5" y="136.8">+</text>
<text x="211.6" y="136.1">TP222</text>
<text x="211.8" y="134.2">Gate2</text>
<text x="97" y="139.4">R266</text>
<text x="97" y="141.7">10k</text>
<text x="121.2" y="143.5">U213B</text>
<text x="121.3" y="141.2">LM358</text>
<text x="249.4" y="139.4">RV_ADSR_MAX_VOLTAGE201</text>
<text x="249.4" y="141.7">100k</text>
<text x="93.2" y="149.5">GND</text>
<text x="150.4" y="144.4">GND</text>
<text x="245.6" y="155.8">GND</text>
<text x="24" y="160.9">+12V</text>
<text x="46.9" y="166">+12V</text>
<text x="73.6" y="166">+12V</text>
<text x="90.2" y="173.6">C238</text>
<text x="27.5" y="175" transform="rotate(-90 27.5 175)">VDD</text>
<text x="32.5" y="177.5">U212C</text>
<text x="32.5" y="179.8">4002</text>
<text x="50.4" y="177" transform="rotate(-90 50.4 177)">V+</text>
<text x="51" y="177.5">U213C</text>
<text x="51" y="179.8">LM358</text>
<text x="64.8" y="177.4">C237</text>
<text x="64.8" y="179.9">100n</text>
<text x="77.1" y="177" transform="rotate(-90 77.1 177)">V+</text>
<text x="77.7" y="177.5">U214C</text>
<text x="77.7" y="179.8">TL072</text>
<text x="90.2" y="176.1">100n</text>
<text x="27.5" y="184.4" transform="rotate(-90 27.5 184.4)">VSS</text>
<text x="50.4" y="181.5" transform="rotate(-90 50.4 181.5)">V-</text>
<text x="77.1" y="181.5" transform="rotate(-90 77.1 181.5)">V-</text>
<text x="90.2" y="181.2">C239</text>
<text x="90.2" y="183.7">100n</text>
<text x="97" y="183.7">GND</text>
<text x="47.5" y="191.4">GND</text>
<text x="73.6" y="191.4">-12V</text>
<text x="24.6" y="196.4">GND</text>
</g>
<g font-size="1.8" fill="#848400">
<text x="109.8" y="49.1">RELEASE</text>
<text x="90.3" y="59.3">DECAY_MAX</text>
<text x="145.4" y="54.2">ATTACK</text>
<text x="263" y="54.2">ENVELOPE</text>
<text x="98" y="61.8">DECAY</text>
<text x="44" y="66.9">SUSTAIN</text>
<text x="74" y="97.4">GATE</text>
</g>
<g font-size="1.8" fill="#f0d">
<text x="160" y="51.8">H</text>
<text x="218.4" y="60.7">H</text>
<text x="169.9" y="99.3">H</text>
<text x="248.9" y="144.5">H</text>
<text x="33" y="182.6">H</text>
</g>
</svg>
